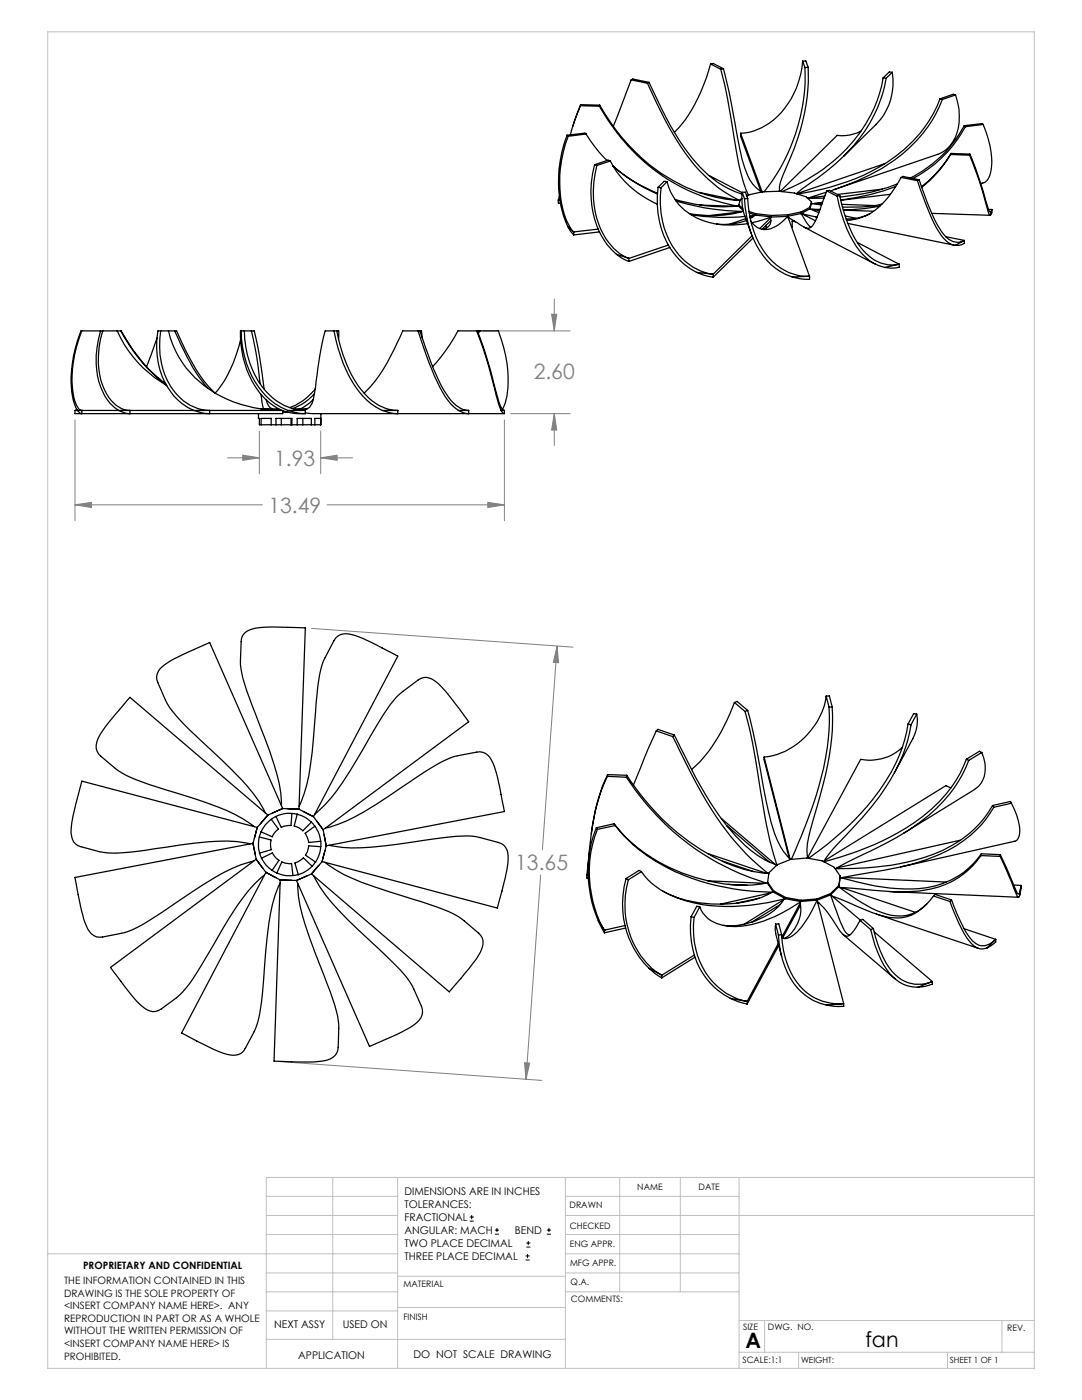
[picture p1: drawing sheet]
<svg xmlns="http://www.w3.org/2000/svg" width="216mm" height="279mm" viewBox="0 0 216 279" stroke-linecap="round" stroke-linejoin="round" font-family="sans-serif">
<g fill="none" stroke="#000" stroke-width=".2">
<path d="M93.7 243.7h.8M93.7 242.9h.8M94.1 242.5v.8M98.7 246.3h.9M98.7 245.5h.9M99.2 245.1v.8M104.9 251.5h.8M104.9 250.6h.8M105 248.9h.8M105 248.1h.8M105.3 250.3v.8M105.4 247.7v.8"/>
<path d="M109.1 246.3h.8M109.1 245.5h.8M109.5 245.1v.8"/>
</g>
<g fill="none" stroke="#808080" stroke-width=".2">
<path d="M110.6 59.7v6.3M96.4 66h17.4M110.1 62.7h1l-.5 3.3zM15 83.8v20.1M45.4 91.4h6.4M48.4 90.8l3.4 .6-3.4 .5zM51.8 86v8.5M64 91.4l3.3-.6v1.1zM64 86v8.5M64 91.4h6.3M100.6 83.8v20.1M101.9 82.5h11.9"/>
<path d="M110.6 82.6l.5 3.2h-1zM110.6 82.5v6.4M15 100.8l3.2-.5v1zM15 100.8h37.4M65.3 100.8h35.3M97.3 100.3l3.3 .5-3.3 .5zM62.2 125.4l52.1 3.8M111.2 128.9l.2 3.4-1-.1zM111.2 128.9l-3 40.7M107.9 174.6l-2.9 40.8M56 211.9l52.1 3.7M104.7 212.1l1 .1-.7 3.2z"/>
</g>
<g fill="none" stroke="#c0c0c0" stroke-width=".2">
<path d="M9.5 6.4h196.9v266.7h-196.9zM53.1 238.8h26.2M66.4 235v32.3M79.3 235v38.1M112.8 235v38.1M112.8 238.8h34.7M123.6 235v22.8M135.7 235v22.8M147.5 235v38.1M206.4 235h-153.3v38.1M9.5 250.2h69.8M53.1 257.8h26.2"/>
<path d="M53.1 242.6h26.2M53.1 246.4h26.2M53.1 254h26.2M79.3 254.7h33.5M112.8 257.8h34.7M112.8 250.2h34.7M112.8 242.6h93.6M112.8 246.4h34.7M112.8 254h34.7M53.1 267.3h59.7M53.1 261.6h26.2M79.3 260.9h33.5"/>
<path d="M147.5 269.9h58.9M147.5 263.5h58.9M152.6 263.5v6.4M159.3 269.9v3.2M189.1 269.9v3.2M199.9 263.5v6.4"/>
</g>
<path d="M15 100.8l3.2-.5v1zM97.3 100.3l3.3 .5-3.3 .5zM48.4 90.8l3.4 .6-3.4 .5zM64 91.4l3.3-.6v1.1zM110.1 62.7h1l-.5 3.3zM110.6 82.6l.5 3.2h-1zM104.7 212.1l1 .1-.7 3.2zM111.2 128.9l.2 3.4-1-.1z" fill="#808080"/>
<g fill="none" stroke="#000" stroke-width=".25">
<path d="M125.9 15.9l-3.5 9.3M125.9 15.9l3.3 .7M125.9 15.9l.4-.1 3.2 .6M129.2 16.6a74.8 74.8 0 0 0 9.4 16.3 25.9 25.9 0 0 0 9.1 7.1M129.5 16.4a73.3 73.3 0 0 0 8.6 15.2 20.1 20.1 0 0 0 10 7.1M129.5 16.4l-.3 .2M141.8 12.8a30.7 30.7 0 0 1-7 13.4l-.3 .2M141.8 12.8l2 1M141.8 12.8l.5-.1 2.1 1M143.8 13.8a282.1 282.1 0 0 1 3.7 19.5l1 3.5 .9 2.1M144.4 13.7l1.1 4.5 1.7 9.5a27.9 27.9 0 0 0 2.4 8.2 7.5 7.5 0 0 0 2.4 2.4M144.4 13.7l-.6 .1"/>
<path d="M160.2 12.2a16.3 16.3 0 0 1-8.2 13.3 9.8 9.8 0 0 1-4.2 1.1M160.2 12.2l.4 1.3M160.2 12.2h.6l.5 1.2M160.6 13.5a37.7 37.7 0 0 1-8.1 24.8M161.3 13.4a42.1 42.1 0 0 1-4.3 19.8l-.7 1.5a6.3 6.3 0 0 0-.7 3.5M161.3 13.4l-.7 .1M176.2 15.6a28.9 28.9 0 0 1-13.1 18.9 40.8 40.8 0 0 1-7.1 3.7M176.2 15.6h.6M176.8 15.6a28.6 28.6 0 0 1-10 17l-7.9 6.1M178 14.4a11.8 11.8 0 0 1-3.2 10.5l-6.5 6.3M178 14.4h-.6l-1.2 1.2M178 14.4l-1.2 1.2"/>
<path d="M187.6 19.7a26.2 26.2 0 0 1-12.2 13.7 46.3 46.3 0 0 1-16.3 5.3M187.6 19.7l.4 .2M188 19.9a27.1 27.1 0 0 1-12 13.7 53.1 53.1 0 0 1-10.3 4.5M190.7 18.9a10.8 10.8 0 0 1-.9 9.9 5.4 5.4 0 0 1-2.7 2l-20.6 7M190.7 18.9l-.5-.1-2.6 .9M190.7 18.9l-2.7 1M111.4 39.9h.1M111.4 39.9l.3 .1M111.4 39.9v.6l.4 .1M111.6 39.1l-.2 .8M113.1 27a23.9 23.9 0 0 0 .2 18.2M113.1 27l.3 .2"/>
<path d="M113.4 27.2a24.1 24.1 0 0 0-.4 16.8l.9 1.6 .5 .7M115.8 21.1l-1.1 3-.9 2.8M115.8 21.1l3.8 .1M115.9 20.9l-1.6 4.3M115.9 20.9l-.1 .2M115.9 20.9l3.8 .1M116.9 26.7a26.3 26.3 0 0 0 4.2 5.3M116.9 26.7l-3.5 .5M116.9 26.7l-.2-.1-3.6 .4M118.6 32.9a18.7 18.7 0 0 0 2.5 15.9l1.9 2M118.6 32.9l.5 .1M119.1 33a17.8 17.8 0 0 0 2.4 15.4 8.2 8.2 0 0 0 3.9 3.1"/>
<path d="M119.6 21.2a39 39 0 0 0 27.8 20M119.7 21a39.1 39.1 0 0 0 17.1 16.3 29 29 0 0 0 10.9 2.7M119.7 21l-.1 .2M121.8 32.1a18.8 18.8 0 0 0 9.4 8.6M121.8 32.1l-2.7 .9M121.8 32.1l-.5-.1-2.7 .9M131.2 38.6a29.8 29.8 0 0 1-8.9-5.4 32.3 32.3 0 0 0 8.9 5.5M131.3 37.4a16.9 16.9 0 0 0 5.2 15.3l2.5 1.7M131.3 37.4l.6 .1M131.9 37.5a16.5 16.5 0 0 0 5 14.8 10.1 10.1 0 0 0 5.3 2.4M133.1 36.3a11.2 11.2 0 0 0 9.6 8.4 18.9 18.9 0 0 0 6.5-.1M133.1 36.3l-1.2 1.2"/>
<path d="M133.1 36.3l-.6-.1-1.2 1.2M134.7 39.8a32.6 32.6 0 0 0 12.4 1.3M139.5 38.4l7.7 1.6M141.5 35l6.6 3.5M147.8 26.6l4.3 11.7M147.8 26.6v.6l4 11M148.1 39.7l-.4 .1-.3 1.1M148.1 38.4v1.9l.2 1.7 1.6 4.6M148.1 38.4l.6-.1 .5 1.3M148.1 38.4l.5 1.3M148.6 39.7a19 19 0 0 0 5.2 13.1 11.8 11.8 0 0 0 4.3 2.5M148.9 38.9l.3 .1"/>
<path d="M149 39.1a16.2 16.2 0 0 1 11.8 .2l1.1 1M149.2 39.6a19.2 19.2 0 0 0 4.3 12 10 10 0 0 0 8 3.5M149.2 39.6l-.6 .1M164.6 39.1l-3.3 .4M164.9 38.3l-3.8 1.3 3.3-.1M165 38.1l-.4 1a29.4 29.4 0 0 1-2.5 5.9 1.25 1.25 0 0 1-1.9 .2l-3.2-2M165 38.1l.5-.1 2.1 1.1M165 38.1l2 1.1M167 39.2a24.2 24.2 0 0 0 5.2 11.6 8.4 8.4 0 0 0 4.3 2.6M167.6 39.1a24.2 24.2 0 0 0 4.9 11.2 7.1 7.1 0 0 0 6.9 2.4M167.6 39.1l-.6 .1M171.8 26.2a8.2 8.2 0 0 1-4.8 .8l-11.3 11.2"/>
<path d="M176.1 37.7l-9 1.1M176.5 32.7l-17.5 6M178.7 37.2a48.9 48.9 0 0 1-10.9 2.8l9.9-1.2M179 36.7l-1.8 .7a41 41 0 0 1-9.6 1.9M179.8 35.4a19 19 0 0 1-6.1 7.2 10.1 10.1 0 0 1-4.8 1.4M179.8 35.4l.4-.2 3.2 .7M179.8 35.4l3.3 .7M183.1 36.1a46.8 46.8 0 0 0 4.7 10.8 4.7 4.7 0 0 0 2.8 2.1M183.4 35.9a43.7 43.7 0 0 0 4.6 10.5 3.6 3.6 0 0 0 3.9 1.8l.5-.2M183.4 35.9l-.3 .2M189.7 30.8a23.6 23.6 0 0 1-5.8 6.6M189.7 30.8l3.8 .2"/>
<path d="M189.8 30.6a23.8 23.8 0 0 1-5.9 6.7M189.8 30.6l3.7 .2M189.8 30.6l-.1 .2M192.4 25.1a23.8 23.8 0 0 1-10.8 10.4M192.4 25.1l.2 .2M192.6 25.3a24.6 24.6 0 0 1-10.5 10.3M193.5 31a122.6 122.6 0 0 1 3.9 11.9h.1M193.5 30.8a105 105 0 0 1 3.8 11.1l.4 .4 .2-.5-.3 1.2M193.5 30.8v.2M196.2 24.8a16.1 16.1 0 0 1 1.4 9.9 2.15 2.15 0 0 1-1.9 1.9M196.2 24.8l-.2-.1-3.6 .4M196.2 24.8l-3.6 .5"/>
<path d="M113.3 45.2l1.2 1.7M113.3 45.2l1.1 1.1M114.4 46.3h.1M114.5 46.3v.6M119.4 45.7l-4.9 .6M119.6 46.3l-5.1 .6M123 50.8l1.1 .7 1.4 .7M123 50.8l2.4 .7M125.4 51.5l.1 .1M125.5 51.6v.6M133.4 48.9l-7.9 2.7M133.7 49.4l-8.2 2.8"/>
<path d="M134.9 40.1a48.8 48.8 0 0 0 13.4 2.1M137.8 42.8a37.2 37.2 0 0 0 10.8 .4M139 54.4l1.5 .5 1.8 .4M139 54.4l3.2 .3M139.7 40.9l7.1 .3M142.2 54.7h.1M142.3 54.7v.6M147.4 41.2l.9 .8M147.4 40.9l.8 .7M147.4 40.9v.3M147.9 42.3l-6.2 .7M148.3 42.2a22.8 22.8 0 0 1-10.8 .4"/>
<path d="M148.8 43.6l-3.2 1.1M148.9 44a12.7 12.7 0 0 1-5.9 .7M149.4 42.2l1.4 .5M149.5 42.5l1.3 .4M150.1 47.1l-7.8 7.6M150.2 47.5l-7.9 7.8M150.4 43.1l-.8 .3M150.6 42.9l-.9 .7M150.8 42.9l3.1 .4M150.8 42.9l-1.2 .2M150.8 42.7l3.1 .3M150.8 42.7v.2"/>
<path d="M152.9 44.9v.7M153.7 43.3a1.76 1.76 0 0 1-1.4 2.5M153.7 43.5l-2.1 2.1M153.8 44l-1.8 1.8M153.9 43.3l-3.9 1.2M153.9 43.3h.1M153.9 43v.3M157.1 43.2a6.8 6.8 0 0 1-4.3 2.6 3.3 3.3 0 0 1-3-1.7M157.1 43.2l-3.2 .1M157.2 42.9l-.1 .3M157.2 42.9l-3.3 .1M157.2 43.4l4.3 11.7"/>
<path d="M157.4 43.5h-.1M158.1 44.1v1.2h-.2M158.1 44.1l.7 .2M158.4 44l-.3 .1M159.8 42.7l3.2 .6h-.3M159.8 42.6l1.3 2.1 .7 .6M159.8 42.6l-2.7 .6M159.9 42.3l-.1 .3M159.9 42.3l-2.7 .6M160.2 42.8l2.5 1.3M160.2 42.8h.1M160.4 45.3l14.2 7.4"/>
<path d="M160.7 43v-.1v.1M161.5 55.1h.1M161.5 55.1l-3.4 .2M161.5 55.1v.6l-1.9-.1-1.5-.3M161.6 41.7l1.8 .7M161.6 41.4v.3M161.6 41.7l2 .1M161.6 41.4l-1.7 .9M161.6 41.7l-1.8 .9M161.9 40.6l2 .3M161.9 40.3l-.3 1.1M161.9 40.3v.3"/>
<path d="M161.9 40.6l-.3 1.1M161.9 40.6h.1M162.1 41.8l1.4 .3M162.2 40.6l-.2 .1M163.2 40.5l.9-.1-1.6 .2 1.5 .1M168 40.8l6.6 .2M168.3 41.9l6 .3M168.7 43.1l2.2 .5M169.2 44.6l21.2 4.3M171.1 48.4l8.3 4.3M173.5 42.7a9.1 9.1 0 0 1-4.7 1M175.6 41.1a32.7 32.7 0 0 1-7.3 .8"/>
<path d="M176 40.7a27.4 27.4 0 0 1-7.9 .6M179.4 52.7h.1M179.4 52.7l-2.9 .7M179.4 52.7v.6l-1.6 .2-1.3-.1M185.9 42.6l11.6 .4M188.7 47.2l3.7 .8M192.4 48h.1M192.4 48v.6l-1 .4h-.8M192.4 48l-1.8 1M197.2 41.8h.7l-.1 .9-.2 .3M16.3 66a22.6 22.6 0 0 0-1.4 14 2.5 2.5 0 0 0 1.2 1.9h.2M20.1 66.1l-.1-.1h-3.8a22.3 22.3 0 0 0-1.4 14.5 2.55 2.55 0 0 0 1.5 2v-.6"/>
<path d="M20.5 66a15.7 15.7 0 0 0 1.2 13.3 5.1 5.1 0 0 0 4.2 2.6M23.4 66a24 24 0 0 0 9.9 11M24.1 66a32.8 32.8 0 0 0 9.1 10.8M31.3 67.5l-2.1 5.7M32.1 66a15 15 0 0 0 3.8 13.3 8.6 8.6 0 0 0 5.9 2.6M33.1 76.6a31 31 0 0 1-8.9-10.6h-4.1a16.6 16.6 0 0 0 .9 13.1 6.5 6.5 0 0 0 4.9 3.4v-.6M33.6 66a19.7 19.7 0 0 0 11.8 13.7 27.7 27.7 0 0 0 10.8 2.2M34.9 66a47.1 47.1 0 0 0 6.6 11.5M42.9 78.4a33.1 33.1 0 0 1-7.1-11l-.6-1.4h-3.7a15.4 15.4 0 0 0 4 13.8 9.2 9.2 0 0 0 6.3 2.7v-.6M48 67.7a25.3 25.3 0 0 1-5.1 10.8M48.1 66a17.8 17.8 0 0 0 6.7 14.5l2.6 1.4M48.8 66a17.3 17.3 0 0 0 6.4 14 9.8 9.8 0 0 0 5.7 1.9"/>
<path d="M50.2 66a70 70 0 0 1 1.7 10.6M52.1 78.7l.3 2 .2 .9M52.7 77.6l-.2-1.5a82.2 82.2 0 0 0-1.8-10.1h-2.7a18.2 18.2 0 0 0 5.8 14.4l2.4 1.5M53.1 79.8a2.43 2.43 0 0 0 1.2 1.8M62.5 79.8l-.7 .6-1.8 1.2M62.7 78.6l-.5 .5a9.6 9.6 0 0 1-3.9 2.4M62.9 77.6l-.2 .3a11.8 11.8 0 0 1-4.9 3.5M66.6 66a25.8 25.8 0 0 0 6.6 13.8l1.9 1.5 1.2 .6M67.2 66a25 25 0 0 0 6.3 13.3 8.3 8.3 0 0 0 5.9 2.6M67.6 67.7v-1.7h-2.7a100.9 100.9 0 0 0-2.1 12.5 4.5 4.5 0 0 1-1.1 2.8l-.5 .3-1 .3M83.4 66a60.8 60.8 0 0 0 5.4 13.1 9.3 9.3 0 0 0 2.7 2.8M83.8 66a53.2 53.2 0 0 0 5.2 12.6 6 6 0 0 0 4.5 3.3"/>
<path d="M84.2 67.5l-.1-1.5h-3.7a48.5 48.5 0 0 1-6.5 11.2l-1.2 1.3M95.1 66a178.3 178.3 0 0 1 4.6 15.3l.3 .6M95.2 66a125.8 125.8 0 0 1 4.3 14 2.79 2.79 0 0 0 1 1.9h.1M95.4 66.4l.2-.4h3.8a24 24 0 0 1 1.6 13.8l-.7 1.9M95.5 66.1v-.1h-4.1l-2.5 4-2.6 3.2M95.7 66l-.3 .6M15 81.9v.6h41.4v-.6h-14.6M15 81.9h26.8M15.3 81.7l-.3 .2M16.3 81.9h.1M41.8 81.9h.1M51.6 82.5v1h.2v1.3h.3"/>
<path d="M52.1 81.6h3.5M52.1 84.8v-1.3h2v1.3M52.1 84.8h2M53.4 81.6v.2M54.1 84.8h1M55.1 84.8v-1.3h3.1v1.3M55.1 84.8h1M56.1 84.8h2M56.1 83.5v1.3M56.4 82a10.9 10.9 0 0 0 4.5 .5M56.4 82.3h1.1M57.4 81.9l2.5 .6h1"/>
<path d="M57.4 81.9h3.5M58.1 83.5v1.3M58.1 84.8h.1M58.2 84.8h1.1M58.6 81.6h2.7M59.3 84.8v-1.3h2.8v1.3M59.3 84.8h1.1M59.7 81.6v.2M60.4 84.8h1.7M60.4 83.5v1.3M60.9 82.4l1.6 .1h38.1M60.9 81.9v.6"/>
<path d="M62.1 84.8h.7M62.8 84.8v-1.3h1.2v1.3M62.8 84.8h1.2M64 82.5v2.3M76.3 81.9l1.3 .4 1.8 .2v-.6M76.3 81.9h3.1M91.5 81.9l1.5 .6h.5v-.6M91.5 81.9h2M100 81.9l.3 .4 .3 .2M100 81.9h.6M100.6 81.9v.6M164.9 138.9a14.5 14.5 0 0 1-12.4 12.2"/>
<path d="M164.9 138.9l.5 2.2M164.9 138.9h.6l.6 2.2M121.2 154.9a43.9 43.9 0 0 0-3.6 14.9l-.2 1.7M121.2 154.9l3.8 .2M121.2 154.6a36.7 36.7 0 0 0-3.2 11.8M121.2 154.6v.3M121.2 154.6l3.9 .1M125 155.1a50.1 50.1 0 0 0 28.2 21.2M125.1 154.7a47.7 47.7 0 0 0 19.9 17.6 25.1 25.1 0 0 0 8.5 2M125.1 154.7l-.1 .4M131 145.9l-1.7 3.7-2.9 7.1M131 145.9l3.2 1.1"/>
<path d="M131 145.9l.3-.3 3.2 1.1M134.2 147l.7 1.4a93.4 93.4 0 0 0 10.9 18.6 41.7 41.7 0 0 0 7.6 7.4M134.5 146.7l-.3 .3M146.5 140.2a33.2 33.2 0 0 1-8.2 13.1l-.3 .3M146.5 140.2l2.2 1.8M146.5 140.2l.6-.2 2.1 1.8M148.7 142a150.7 150.7 0 0 1 3.4 17.7 73 73 0 0 0 2.9 12.9 19.7 19.7 0 0 1-8.2-5.8 68.6 68.6 0 0 1-10.2-16l-2.1-4.1M149.2 141.8a191.9 191.9 0 0 1 3.6 17.7 35.6 35.6 0 0 0 2.9 9.4l.7 1.1 1.4 1.5M149.2 141.8l-.5 .2M152.5 151.1l5.2 20.3M152.5 151.1v.5l5 19.7M165.4 141.1a53.2 53.2 0 0 1-4.1 22.1l-3.4 8.3"/>
<path d="M166.1 141.1a51.5 51.5 0 0 1-2.5 17.8l-1.3 4.6a20.3 20.3 0 0 0-1.2 7.2l.1 .6M166.1 141.1h-.7M180 149.2a9.5 9.5 0 0 1-8.3 2.4l-10.6 19.6M181.2 144.5a32.5 32.5 0 0 1-8.2 16.4 65.1 65.1 0 0 1-11.7 10.4M181.2 144.5l.6 .1M181.8 144.6a34.4 34.4 0 0 1-8 16.5l-6.3 7a17.3 17.3 0 0 0-3.1 3.9 52.7 52.7 0 0 0 21.4-10.5 24.9 24.9 0 0 0 7-10M182.9 142.5a7.5 7.5 0 0 1-.8 4.9l-3.6 6.8M182.9 142.5l-.6-.1-1.1 2.1M182.9 142.5l-1.1 2.1M189.8 157.2l-1-.4-24.3 15M192.8 151.5l.5 .3M193.3 151.8a26.5 26.5 0 0 1-9.5 12.1 73.8 73.8 0 0 1-13.3 7.4l-3.8 2.1"/>
<path d="M195.9 150.2a5.8 5.8 0 0 1-1 7l-14.6 9.1M195.9 150.2l-.5-.3-2.6 1.6M195.9 150.2l-2.6 1.6M50.5 168.3l.4 2.2M50.5 168.3l-35.5 6.8 .1 1a37.4 37.4 0 0 0 2.4 9.4 2.73 2.73 0 0 0 3 1.5 19.3 19.3 0 0 0 6.1-1.5 105.1 105.1 0 0 0 11.6-7.4 38.7 38.7 0 0 1 11.7-6.1l.7-.2M50.5 168.3l.6 3.2M50.5 168.3h.1M51.1 171.5l1.4 1.8M51.1 171.5l-29.1 21.6 1.2 1.5a32.3 32.3 0 0 0 5.7 6.6 2.59 2.59 0 0 0 3.3 .2 18 18 0 0 0 4.8-4.1 94.8 94.8 0 0 0 7.3-11.7 41.9 41.9 0 0 1 7.9-10.5l.6-.5M51.1 171.5l2 2.6M51.1 171.5h.1M51.3 165.1l-.5 2.2"/>
<path d="M51.3 165.1l-35-9.2-.5 1.9a33.4 33.4 0 0 0-1.6 8.5 2.59 2.59 0 0 0 2 2.7 18.8 18.8 0 0 0 6.2 1.3l5-.4a140.1 140.1 0 0 1 18-2l1.9 .1 2.6 .4M51.3 165.1l-.8 3.2M51.3 165.1v.1M51.8 167l2.3 .6-.1 1 .1 1-2.3 .7M51.8 167a6.7 6.7 0 0 0 0 3.3M51.8 170.3l.4 1M52.1 166l-.3 1M52.2 171.3l2.2-1.1 .7 1 .6 .5-1.4 2M52.2 171.3a6.3 6.3 0 0 0 2.1 2.4M53.1 174.1l1.9 1.1M53.1 174.1l-16.9 32.1 1.7 .8a32.1 32.1 0 0 0 8 3.5 2.57 2.57 0 0 0 3-1.3 18.3 18.3 0 0 0 2.7-5.8 90 90 0 0 0 1.4-13.6 41.9 41.9 0 0 1 2.6-12.9l.3-.7M53.1 174.1l2.8 1.5"/>
<path d="M53.1 174.1h.1M53.4 162.7l-1.4 1.7M53.4 162.7l-27.5-23.5-1.2 1.4a33.7 33.7 0 0 0-5.2 7 2.66 2.66 0 0 0 .6 3.3 20.1 20.1 0 0 0 5.1 3.8 88 88 0 0 0 12.9 4.5 38.5 38.5 0 0 1 12.7 5.8M53.4 162.7l-2.1 2.4M53.4 162.7h.1M54.1 163.5l1.5 2-.9 .8-.4 .7-2.2-1M54.1 163.5a5.9 5.9 0 0 0-2 2.5M54.3 173.7l.9 .5M55.1 162.9l-1 .6M55.2 174.2l1-2.2 .7 .3h1.3l.3 2.4M55.2 174.2a6.2 6.2 0 0 0 3.3 .5M55.9 175.6l2.3 .1"/>
<path d="M55.9 175.6l-1.2 36.2h.9a37.4 37.4 0 0 0 9.7-.2 2.74 2.74 0 0 0 2.2-2.5 19.8 19.8 0 0 0-.2-6.4 93.7 93.7 0 0 0-4.6-12.9 40.6 40.6 0 0 1-3.3-12.8v-.8M55.9 175.6l3.3 .1M55.9 175.6l.2 .1M56.2 160.8a23.2 23.2 0 0 0-1.5-8.1l-.9-2.7a144.9 144.9 0 0 1-5.5-15.6 16.9 16.9 0 0 1-.2-6.3 2.58 2.58 0 0 1 2.2-2.5 25.1 25.1 0 0 1 7.1-.4l3.5 .1-1.2 36.2M56.4 161.4l-2 .9M56.4 161.4l-14.6-33.2-1.7 .8a36.1 36.1 0 0 0-7.8 4.1 2.61 2.61 0 0 0-.8 3.1 17.3 17.3 0 0 0 2.9 5.7 86.8 86.8 0 0 0 9.7 9.7 53.7 53.7 0 0 1 7.6 8.4l1.3 2.3M56.4 161.4l-3 1.3M56.4 161.4l3.3 .1M57.4 161.4l2.3 .1M58.2 162.3l-.1 2.4-1.3 .2-.7 .2-1-2.2M58.2 162.3l1.1 .2M58.2 162.3a5.7 5.7 0 0 0-3.1 .6"/>
<path d="M59.3 162.5l-.6 2.4a3.3 3.3 0 0 1 1.7 .9l1.7-1.7M59.3 162.5a6 6 0 0 1 2.8 1.6M59.4 161.4l.3 .1M59.5 174.6l-1 .1M59.7 161.5l2.8 1.5M59.7 160.9a31.8 31.8 0 0 0 2.6-10.8 175.1 175.1 0 0 1 1.5-15.5l.2-.9a17.8 17.8 0 0 1 2.6-5.9 2.82 2.82 0 0 1 3.7-1.1 51.6 51.6 0 0 1 9.1 4.3l-16.9 32M60.5 162l2 1M61.2 174.8l-2 .9M62.1 164.1l.7 .8M62.2 174.4l-3 1.3M62.2 174.4h.1M62.3 172.9l-1.8-1.7-1 .7-.7 .3 .7 2.4"/>
<path d="M62.3 172.9a6.4 6.4 0 0 1-2.8 1.7M62.5 162.9v.1M62.5 163l2 2.6M62.6 174.8a32 32 0 0 0 6.8 8.8 156.4 156.4 0 0 1 11.8 11.6 19.8 19.8 0 0 1 2.9 5.6 2.89 2.89 0 0 1-1.4 3.7 48.9 48.9 0 0 1-9 4.3l-14.5-33.1M62.8 164.9l-1.9 1.4 .4 .9 .3 .9 2.4-.2M62.8 164.9a6.2 6.2 0 0 1 1.2 3M62.8 162.5a32.2 32.2 0 0 0 7-8.7l1.5-2.4a94.8 94.8 0 0 1 7.2-11.6 19.6 19.6 0 0 1 4.9-4.1 2.55 2.55 0 0 1 3.3 .2 35.4 35.4 0 0 1 6.3 7.4l.5 .7-29 21.6M63 172l-.7 .9M63.1 163.8l1.4 1.8M63.6 172.7l-1.4 1.7M64 169l-2.4-.2-.3 1.2-.3 .7 2 1.3M64 167.9v1.1"/>
<path d="M64 169a6.6 6.6 0 0 1-1 3M64.3 171.9l-2.1 2.5M64.3 171.9h.1M64.5 165.6l.6 3.2M64.5 165.6h.1M64.7 166.6l.4 2.2M64.8 169.8l-.5 2.1M64.8 172.1a28.8 28.8 0 0 0 10 4.9 192.8 192.8 0 0 1 14.7 4.9l.9 .5a19.5 19.5 0 0 1 5.1 3.8 2.6 2.6 0 0 1 .6 3.3 38.1 38.1 0 0 1-5.8 7.7l-.7 .7-27.4-23.5M64.9 165.2a29.9 29.9 0 0 0 10.1-4.7 152.3 152.3 0 0 1 13.9-8.8 17.5 17.5 0 0 1 6.2-1.6 2.56 2.56 0 0 1 2.9 1.6 27.7 27.7 0 0 1 2.3 8.4l.3 1.9-35.5 6.8M65.1 168.8l-.8 3.1M65.1 168.8h.1M65.7 168.7a31.1 31.1 0 0 0 11.1 .1 190.5 190.5 0 0 1 15.4-1.9 10.4 10.4 0 0 1 3.5 .2l3.7 1a2.78 2.78 0 0 1 2 3.3 49.4 49.4 0 0 1-2.2 9.8l-34.9-9.3"/>
<path d="M117.1 174.7h.3M117.1 174.7v.5h.3M117.4 171.6l-.3 3.1M119 165.2a24.5 24.5 0 0 0 .4 18.6M119 165.2l.2 .3M119.2 165.5a23.5 23.5 0 0 0 1.4 20.1M122.5 164.4a32.2 32.2 0 0 0 19 11.5 27.1 27.1 0 0 0 11.4 .3M122.5 164.4l.3 .3M122.5 164.4l-3.5 .8M122.8 164.7a33 33 0 0 0 16.8 11.1 49.7 49.7 0 0 0 14.7 2.2M122.8 164.7l-3.6 .8M124.9 175.3a18 18 0 0 0 4.6 18"/>
<path d="M124.9 175.3l.5 .3M125.4 175.6a17.5 17.5 0 0 0 5.3 18.2l1.3 .8M128 174a15.3 15.3 0 0 0 8.7 5.7 37.2 37.2 0 0 0 20-.4M128 174l-2.6 1.6M128 174l-.5-.3-2.6 1.6M132.3 177.9a25.4 25.4 0 0 0 21 .6l.9-.5M141.2 175.8l11.4 .5M141.3 170.4l11.6 3.9M143.9 163.3l10.8 9.2M144.1 171.8l6.3 2.2M145 164.8l8.5 7.2M145.3 176.5l3.8 .2"/>
<path d="M151.5 179.2l-4.6 1.1M153.1 176.3l1.2 1.7M153.2 176.1l1.2 1.7M153.2 176.1v.2M153.8 178.2l-10 2.2M154.3 178l2.4 1.3M154.4 177.8l2.3 1.3M154.4 177.8l-.1 .2M156.3 179.6l-7.8 4.8M156.5 179.3a10.8 10.8 0 0 1-6 4.6 12.9 12.9 0 0 1-6.2 .8M156.7 179.4l3.1 .5M156.7 179.1v.2"/>
<path d="M156.7 179.1l3.1 .6M157.8 171.5l-2.7 1.1-1.7 1.6-.2 1.9M157.8 171.5l3.2-.3 3.1 .6 2.3 1.3 1.2 1.7M159.6 179.9a6.8 6.8 0 0 1-3.1 7.4M159.8 179.9a25.4 25.4 0 0 1-13.1 5 7.6 7.6 0 0 1-6.4-2.6l-.7-1.3M159.8 179.7v.2M162.9 179.7a22.4 22.4 0 0 1 4.6 6l1 1a1 1 0 0 0 1.4-.4l1.7-2.6M163 179.6a18.8 18.8 0 0 1-4.5 6.9 3.4 3.4 0 0 1-2 .8l-.5-.2 3.7-6.9M163 179.6l-3.2 .3M163.1 179.4l-.1 .2M163.1 179.4l-3.3 .3M163.1 180l5.2 20.3"/>
<path d="M165.7 178.6l2.5 6.6a2.06 2.06 0 0 0 1.4 1.4M165.7 178.6l-2.7 1.1M165.7 178.3v.3M165.7 178.3l-2.6 1.1M165.8 178.8l5.2 2.1a18.1 18.1 0 0 0 8.9 2.3 9.9 9.9 0 0 0 6.4-4.4M166.1 178.9l5.6 4.8M167.4 177a33.9 33.9 0 0 0 9.5 5.4 7.6 7.6 0 0 0 8.1-2M167.4 177l-1.7 1.6M167.4 176.7l-1.7 1.6M167.4 176.7v.3M167.6 174.8l-.2 1.9M167.6 174.8v.3"/>
<path d="M167.6 175.1l-.2 1.9M167.6 175.1h.1M167.9 177.1l14.7 5M168.2 175.1l20.6 .9M177.5 177.9l.9 .1M178.5 178l24.8 1.1M186.3 178.8l.3-.3 3.3 1.1M186.3 178.8l3.2 1.1M189.5 179.9a26.2 26.2 0 0 0 4.3 8.4 2.67 2.67 0 0 0 3.1 .9M189.9 179.6a25.8 25.8 0 0 0 4.1 8.1 2.77 2.77 0 0 0 4.2 .2l.4-.4M189.9 179.6l-.4 .3M191.6 167.7l-24.6 5.5"/>
<path d="M195.8 170.7a16.5 16.5 0 0 1-12.5 7.1 89 89 0 0 1-14.7-.6l-1.2-.1M195.8 170.7l3.8 .2M195.8 170.4a16.9 16.9 0 0 1-15.2 7 54 54 0 0 1-13-2.3M195.8 170.4l3.8 .2M195.8 170.4v.3M198 160.8a22.5 22.5 0 0 1-13.5 10.3 57.8 57.8 0 0 1-17.8 2.3M198 160.8l.3 .3M198.3 161.1a23.4 23.4 0 0 1-13.5 10.5 113.8 113.8 0 0 1-15.9 3.4l-1.3 .2M199.6 170.9l2.1 4.9a10.4 10.4 0 0 0 1.5 3.3l.2-.4M199.6 170.6l3.1 7.1 .3 .6 .2 .1 .3-.5 .2-1.2-.3 2M199.6 170.6v.3M201.8 160.3a11.3 11.3 0 0 1 1.6 6.3 1.51 1.51 0 0 1-.9 1.3l-22.8 5.1"/>
<path d="M201.8 160.3l-.2-.4-3.6 .9M201.8 160.3l-3.5 .8M202.3 176.6l1.4 .1-.3 2M119.4 183.8l1.2 2.4M119.4 183.8l1.2 1.8M120.6 185.6h.1M120.6 185.6v.6M124.7 184.7l-4.1 .9M124.8 185.2l-4.2 1M129.5 193.3l1.1 .9 1.4 1M129.5 193.3l2.5 1.3M132 194.6h.1"/>
<path d="M132 194.6v.6M137.9 183a16.2 16.2 0 0 0 4.5 13.9l2.1 1.6 1.2 .7M137.9 183l.6 .1M138.5 183.1a15.4 15.4 0 0 0 6.5 15.2 11.7 11.7 0 0 0 4 1.5M138.5 190.6l-6.5 4M138.7 191l-6.7 4.2M139.6 181l-1.1 2.1M139.6 181l-.6-.1-1.1 2.1M145.7 199.2l1.5 .7 1.9 .5M145.7 199.2l3.3 .6M149 199.8h.1M149.1 199.8v.6"/>
<path d="M154.8 184.4v1.9M154.8 186.3l1.2 4.6M154.8 184.4h.6l.6 2.1M154.8 184.4l.5 2.2M155.3 188.3l-6.2 11.5M155.3 186.6a16.7 16.7 0 0 0 4.6 11.3 11 11 0 0 0 5 2.7M155.4 188.7l-6.3 11.7M155.6 180.6l-5.6 3.4M156 186.5a15.2 15.2 0 0 0 5 11.7 10.2 10.2 0 0 0 7.3 2.1M156 186.5l-.7 .1M159.7 180.6l-3.5 6.6M163.4 180.2h-.2"/>
<path d="M168.2 186.5l10.4 8.9M171.6 183.7l.6-.2 2.1 1.8M171.6 183.7l2.1 1.8M173.7 185.5a18.9 18.9 0 0 0 4.6 9.6 6.7 6.7 0 0 0 4.9 1.9M174.3 185.3a18.2 18.2 0 0 0 4.4 9.3 6.5 6.5 0 0 0 7.3 1.3M174.3 185.3l-.6 .2M174.4 186l11.7 9.9M174.9 182.4l20.3 6.9M186 195.9h.1M186 195.9l-2.8 1.1M186.1 195.9v.5l-1.6 .5-1.3 .1M192.4 185.3l6.3 2.2"/>
<path d="M198.6 187.5l-1.7 1.7M198.7 187.5h-.1M198.7 187.5v.5l-1.8 1.2M168.3 200.3h.1M168.3 200.3l-3.4 .3M168.3 200.3v.5h-1.9l-1.5-.2"/>
</g>
<g font-size="4.2" fill="#808080">
<text x="106.5" y="75.7">2.60</text>
<text x="54.7" y="92.9">1.93</text>
<text x="53.5" y="102.4">13.49</text>
<text x="102.8" y="173.7">13.65</text>
</g>
<g font-size="4.2">
<text x="148.8" y="269">A</text>
<text x="172.7" y="268.7">fan</text>
</g>
<g font-size="2.1">
<text x="80.7" y="238.5">DIMENSIONS ARE IN INCHES</text>
<text x="80.7" y="241.1">TOLERANCES:</text>
<text x="80.7" y="243.7">FRACTIONAL</text>
<text x="80.7" y="246.3">ANGULAR: MACH</text>
<text x="80.7" y="248.9">TWO PLACE DECIMAL</text>
<text x="80.7" y="251.4">THREE PLACE DECIMAL</text>
<text x="102.7" y="246.3">BEND</text>
<text x="54.7" y="265">NEXT ASSY</text>
<text x="68.4" y="265">USED ON</text>
<text x="59.5" y="271.2">APPLICATION</text>
<text x="82.5" y="270.9">DO NOT SCALE DRAWING</text>
</g>
<g font-size="2">
<text x="12.8" y="256.2">THE INFORMATION CONTAINED IN THIS</text>
<text x="16.6" y="253.2">PROPRIETARY AND CONFIDENTIAL</text>
<text x="12.8" y="258.8">DRAWING IS THE SOLE PROPERTY OF</text>
<text x="12.8" y="261.3">&lt;INSERT COMPANY NAME HERE&gt;. ANY</text>
<text x="12.8" y="263.8">REPRODUCTION IN PART OR AS A WHOLE</text>
<text x="12.8" y="266.3">WITHOUT THE WRITTEN PERMISSION OF</text>
<text x="12.8" y="268.8">&lt;INSERT COMPANY NAME HERE&gt; IS</text>
<text x="12.8" y="271.4">PROHIBITED.</text>
</g>
<g font-size="1.8">
<text x="127.2" y="237.4">NAME</text>
<text x="139.4" y="237.5">DATE</text>
<text x="113.7" y="241.2">DRAWN</text>
<text x="113.7" y="245.2">CHECKED</text>
<text x="113.7" y="248.8">ENG APPR.</text>
<text x="80.5" y="256.9">MATERIAL</text>
<text x="113.7" y="252.6">MFG APPR.</text>
<text x="113.8" y="256.4">Q.A.</text>
<text x="80.5" y="263.3">FINISH</text>
<text x="113.9" y="259.9">COMMENTS:</text>
<text x="148.3" y="265.4">SIZE</text>
<text x="153.2" y="265.5">DWG. NO.</text>
<text x="201" y="265.6">REV.</text>
<text x="148.2" y="272">SCALE:1:1</text>
</g>
<g font-size="1.7">
<text x="159.8" y="272.1">WEIGHT:</text>
<text x="189.5" y="272.1">SHEET 1 OF 1</text>
</g>
</svg>
